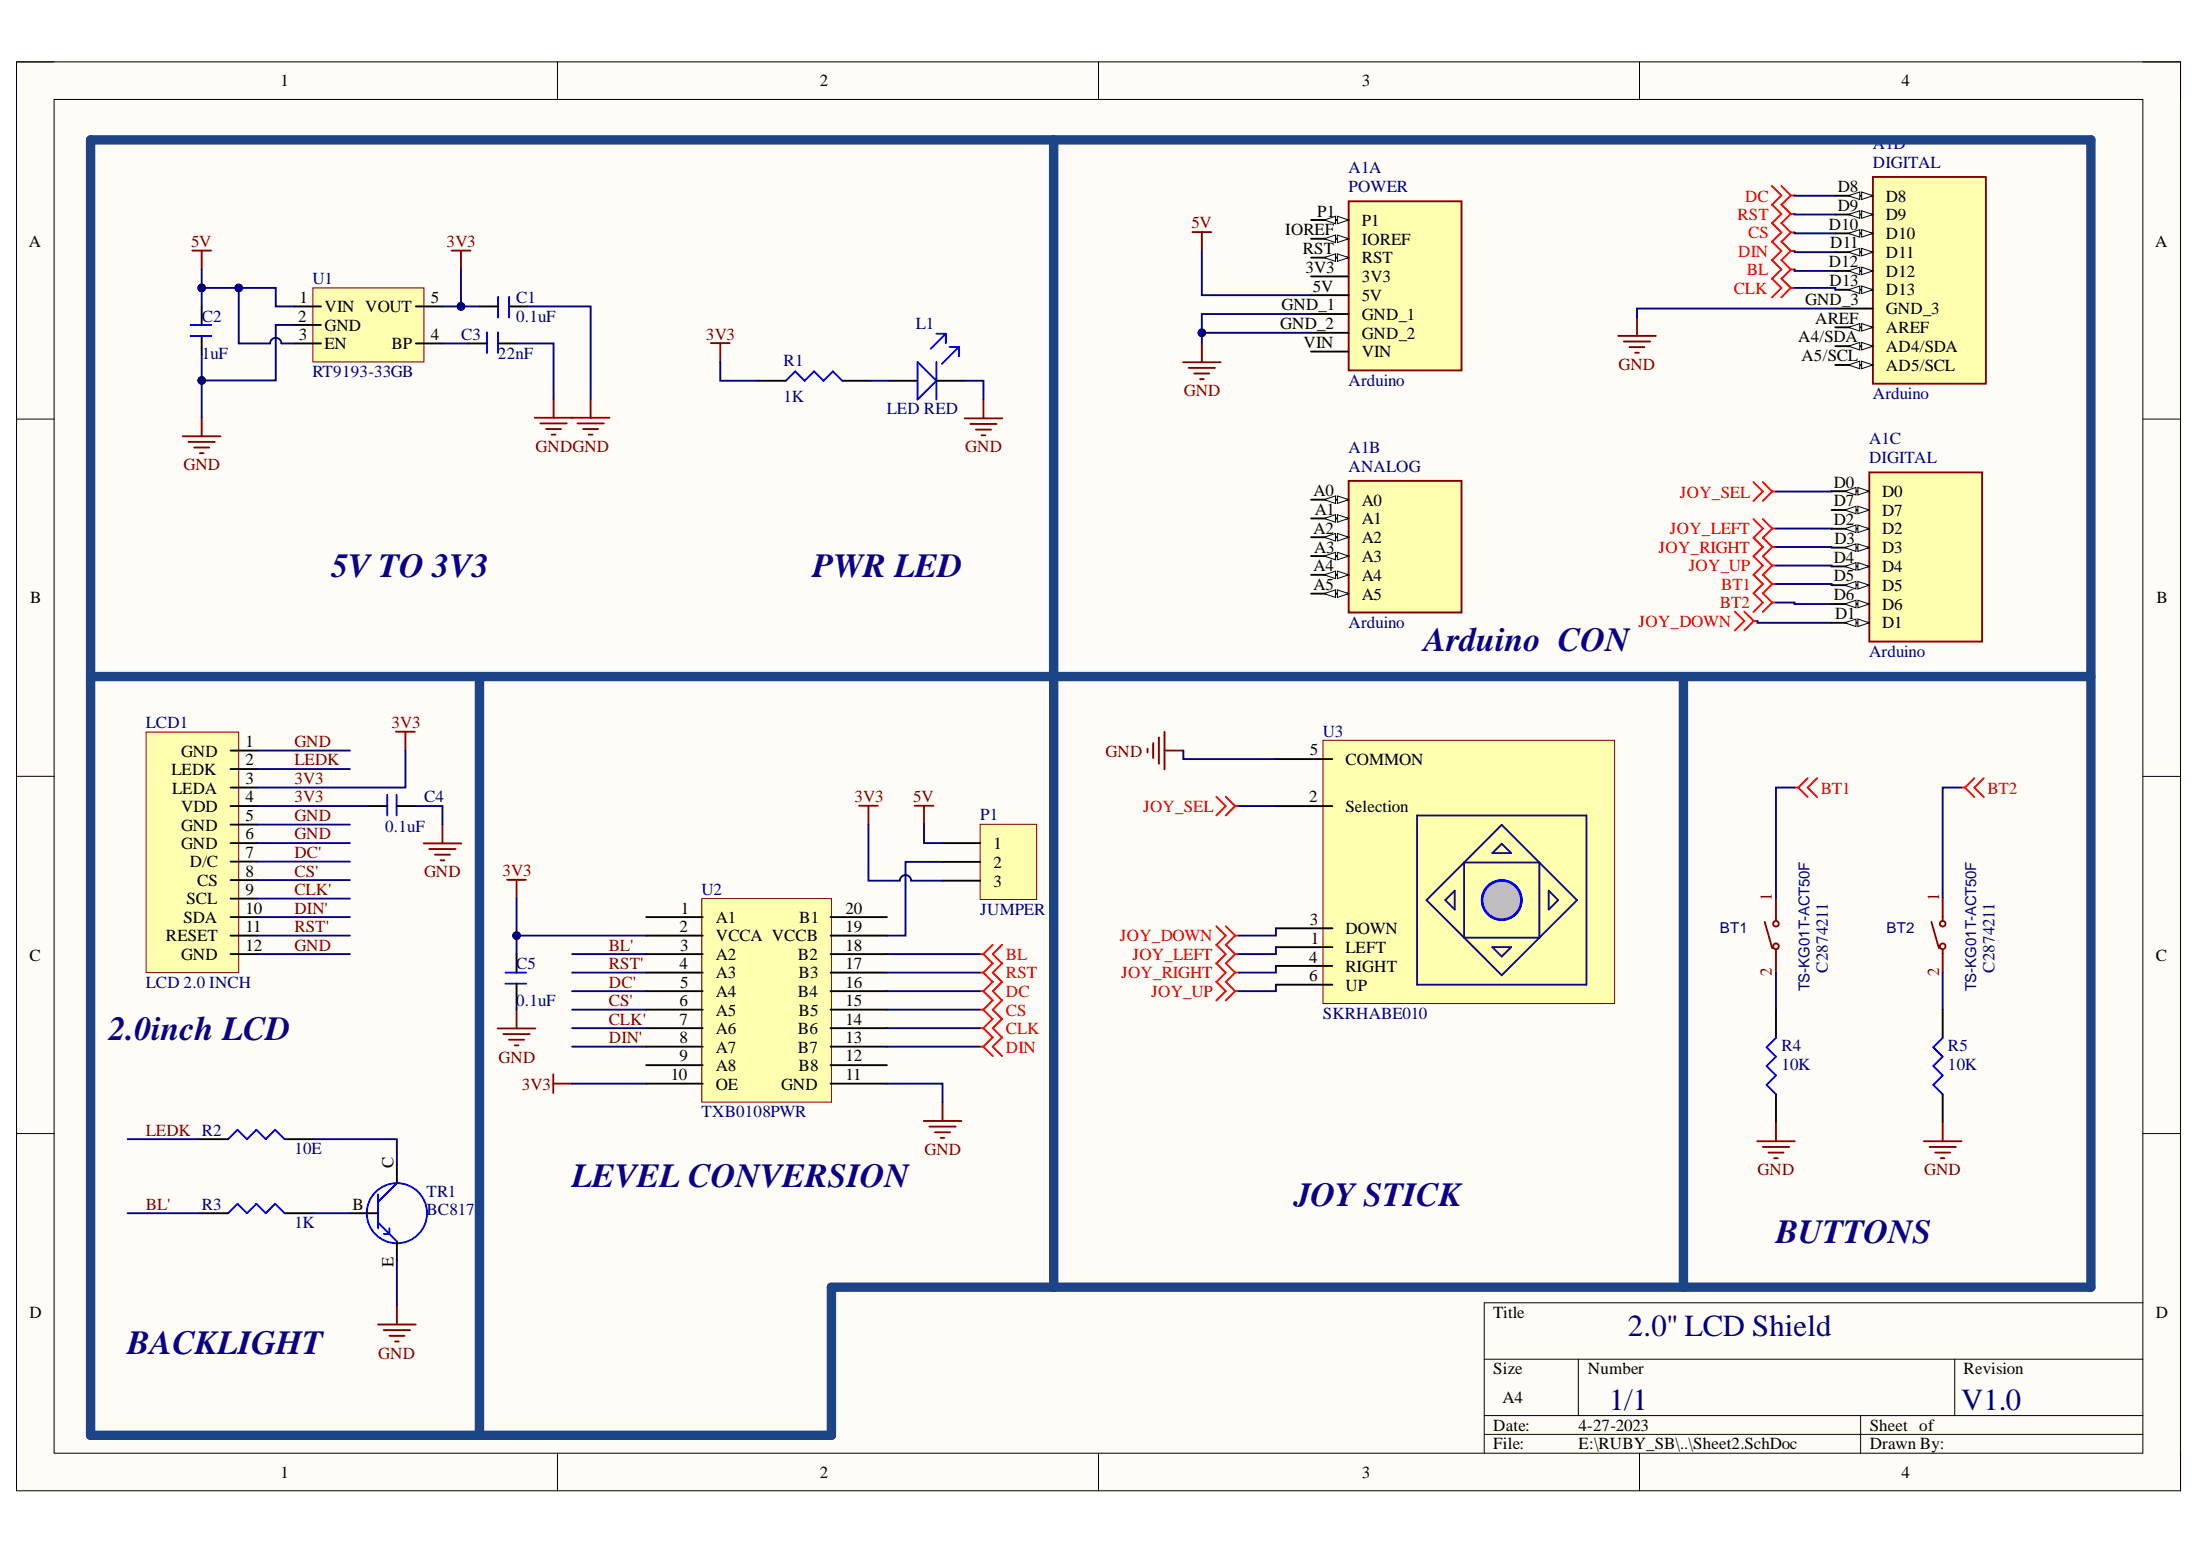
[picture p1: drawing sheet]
<svg xmlns="http://www.w3.org/2000/svg" width="297mm" height="210mm" viewBox="0 0 297 210" stroke-linecap="round" stroke-linejoin="round" font-family="sans-serif">
<path d="M2.2 8.4h292.2v192.8h-292.2z" fill-rule="evenodd" fill="#fffcf8"/>
<path d="M2.2 8.4h292.2v192.8h-292.2z" fill="none" stroke="#000" stroke-width=".14"/>
<path d="M7.3 13.4h282v182.8h-282z" fill-rule="evenodd" fill="#fffcf8"/>
<g fill="none" stroke="#000" stroke-width=".14">
<path d="M2.2 8.3h5.1M7.3 13.4h282v182.8h-282zM75.3 8.3v5.1M148.3 8.3v5.1M221.4 8.4v5M289.3 8.4h5.1v5M2.2 56.6h5.1M289.3 56.6h5.1M2.2 104.8h5.1M289.3 104.8h5.1M2.2 153h5.1M289.3 153h5.1"/>
<path d="M289.3 175.9h-88.9v20.3M75.3 196.2v5M148.3 196.2v5M200.4 183.5h88.9M200.4 191.1h88.9M200.4 193.6h88.9M213.1 183.5v7.6M221.4 196.2v5M251.2 191.1v5.1M263.9 183.5v7.6M294.4 196.2v5"/>
</g>
<path d="M182.1 27.2h15.2v22.8h-15.2z" fill-rule="evenodd" fill="#ffffb0"/>
<path d="M182.1 27.2h15.2v22.8h-15.2z" fill="none" stroke="#800000" stroke-width=".25"/>
<path d="M177 29.7h5.1" fill="none" stroke="#000" stroke-width=".25"/>
<path d="M180.6 29.2l1.5 .5-1.5 .5z" fill="#f8fcff"/>
<path d="M180.6 29.2l1.5 .5-1.5 .5z" fill="none" stroke="#000" stroke-width=".14"/>
<path d="M178.8 29.7l1.5-.5v1z" fill="#f8fcff"/>
<path d="M178.8 29.7l1.5-.5v1z" fill="none" stroke="#000" stroke-width=".14"/>
<path d="M177 32.2h5.1" fill="none" stroke="#000" stroke-width=".25"/>
<path d="M180.6 31.7l1.5 .5-1.5 .5z" fill="#f8fcff"/>
<path d="M180.6 31.7l1.5 .5-1.5 .5z" fill="none" stroke="#000" stroke-width=".14"/>
<path d="M178.8 32.2l1.5-.5v1z" fill="#f8fcff"/>
<path d="M178.8 32.2l1.5-.5v1z" fill="none" stroke="#000" stroke-width=".14"/>
<path d="M177 34.8h5.1" fill="none" stroke="#000" stroke-width=".25"/>
<path d="M180.6 34.3l1.5 .5-1.5 .5z" fill="#f8fcff"/>
<path d="M180.6 34.3l1.5 .5-1.5 .5z" fill="none" stroke="#000" stroke-width=".14"/>
<path d="M178.8 34.8l1.5-.5v1z" fill="#f8fcff"/>
<path d="M178.8 34.8l1.5-.5v1z" fill="none" stroke="#000" stroke-width=".14"/>
<path d="M177 37.3h5.1M177 39.8h5.1M177 42.4h5.1M177 44.9h5.1M177 47.5h5.1" fill="none" stroke="#000" stroke-width=".25"/>
<path d="M182.1 64.9h15.2v17.8h-15.2z" fill-rule="evenodd" fill="#ffffb0"/>
<path d="M182.1 64.9h15.2v17.8h-15.2z" fill="none" stroke="#800000" stroke-width=".25"/>
<path d="M177 67.4h5.1" fill="none" stroke="#000" stroke-width=".25"/>
<path d="M180.6 66.9l1.5 .5-1.5 .6z" fill="#f8fcff"/>
<path d="M180.6 66.9l1.5 .5-1.5 .6z" fill="none" stroke="#000" stroke-width=".14"/>
<path d="M178.8 67.4l1.5-.5v1.1z" fill="#f8fcff"/>
<path d="M178.8 67.4l1.5-.5v1.1z" fill="none" stroke="#000" stroke-width=".14"/>
<path d="M177 70h5.1" fill="none" stroke="#000" stroke-width=".25"/>
<path d="M180.6 69.5l1.5 .5-1.5 .5z" fill="#f8fcff"/>
<path d="M180.6 69.5l1.5 .5-1.5 .5z" fill="none" stroke="#000" stroke-width=".14"/>
<path d="M178.8 70l1.5-.5v1z" fill="#f8fcff"/>
<path d="M178.8 70l1.5-.5v1z" fill="none" stroke="#000" stroke-width=".14"/>
<path d="M177 72.5h5.1" fill="none" stroke="#000" stroke-width=".25"/>
<path d="M180.6 72l1.5 .5-1.5 .5z" fill="#f8fcff"/>
<path d="M180.6 72l1.5 .5-1.5 .5z" fill="none" stroke="#000" stroke-width=".14"/>
<path d="M178.8 72.5l1.5-.5v1z" fill="#f8fcff"/>
<path d="M178.8 72.5l1.5-.5v1z" fill="none" stroke="#000" stroke-width=".14"/>
<path d="M177 75.1h5.1" fill="none" stroke="#000" stroke-width=".25"/>
<path d="M180.6 74.6l1.5 .5-1.5 .5z" fill="#f8fcff"/>
<path d="M180.6 74.6l1.5 .5-1.5 .5z" fill="none" stroke="#000" stroke-width=".14"/>
<path d="M178.8 75.1l1.5-.5v1z" fill="#f8fcff"/>
<path d="M178.8 75.1l1.5-.5v1z" fill="none" stroke="#000" stroke-width=".14"/>
<path d="M177 77.6h5.1" fill="none" stroke="#000" stroke-width=".25"/>
<path d="M180.6 77.1l1.5 .5-1.5 .5z" fill="#f8fcff"/>
<path d="M180.6 77.1l1.5 .5-1.5 .5z" fill="none" stroke="#000" stroke-width=".14"/>
<path d="M178.8 77.6l1.5-.5v1z" fill="#f8fcff"/>
<path d="M178.8 77.6l1.5-.5v1z" fill="none" stroke="#000" stroke-width=".14"/>
<path d="M177 80.1h5.1" fill="none" stroke="#000" stroke-width=".25"/>
<path d="M180.6 79.6l1.5 .5-1.5 .5z" fill="#f8fcff"/>
<path d="M180.6 79.6l1.5 .5-1.5 .5z" fill="none" stroke="#000" stroke-width=".14"/>
<path d="M178.8 80.1l1.5-.5v1z" fill="#f8fcff"/>
<path d="M178.8 80.1l1.5-.5v1z" fill="none" stroke="#000" stroke-width=".14"/>
<path d="M252.4 63.8h15.2v22.8h-15.2z" fill-rule="evenodd" fill="#ffffb0"/>
<path d="M252.4 63.8h15.2v22.8h-15.2z" fill="none" stroke="#800000" stroke-width=".25"/>
<path d="M247.3 66.3h5.1" fill="none" stroke="#000" stroke-width=".25"/>
<path d="M250.8 65.8l1.6 .5-1.6 .5z" fill="#f8fcff"/>
<path d="M250.8 65.8l1.6 .5-1.6 .5z" fill="none" stroke="#000" stroke-width=".14"/>
<path d="M249.1 66.3l1.5-.5v1z" fill="#f8fcff"/>
<path d="M249.1 66.3l1.5-.5v1z" fill="none" stroke="#000" stroke-width=".14"/>
<path d="M247.3 68.8h5.1" fill="none" stroke="#000" stroke-width=".25"/>
<path d="M250.8 68.3l1.6 .5-1.6 .5z" fill="#f8fcff"/>
<path d="M250.8 68.3l1.6 .5-1.6 .5z" fill="none" stroke="#000" stroke-width=".14"/>
<path d="M249.1 68.8l1.5-.5v1z" fill="#f8fcff"/>
<path d="M249.1 68.8l1.5-.5v1z" fill="none" stroke="#000" stroke-width=".14"/>
<path d="M247.3 71.4h5.1" fill="none" stroke="#000" stroke-width=".25"/>
<path d="M250.8 70.9l1.6 .5-1.6 .5z" fill="#f8fcff"/>
<path d="M250.8 70.9l1.6 .5-1.6 .5z" fill="none" stroke="#000" stroke-width=".14"/>
<path d="M249.1 71.4l1.5-.5v1z" fill="#f8fcff"/>
<path d="M249.1 71.4l1.5-.5v1z" fill="none" stroke="#000" stroke-width=".14"/>
<path d="M247.3 73.9h5.1" fill="none" stroke="#000" stroke-width=".25"/>
<path d="M250.8 73.4l1.6 .5-1.6 .5z" fill="#f8fcff"/>
<path d="M250.8 73.4l1.6 .5-1.6 .5z" fill="none" stroke="#000" stroke-width=".14"/>
<path d="M249.1 73.9l1.5-.5v1z" fill="#f8fcff"/>
<path d="M249.1 73.9l1.5-.5v1z" fill="none" stroke="#000" stroke-width=".14"/>
<path d="M247.3 76.5h5.1" fill="none" stroke="#000" stroke-width=".25"/>
<path d="M250.8 75.9l1.6 .6-1.6 .5z" fill="#f8fcff"/>
<path d="M250.8 75.9l1.6 .6-1.6 .5z" fill="none" stroke="#000" stroke-width=".14"/>
<path d="M249.1 76.5l1.5-.6v1.1z" fill="#f8fcff"/>
<path d="M249.1 76.5l1.5-.6v1.1z" fill="none" stroke="#000" stroke-width=".14"/>
<path d="M247.3 79h5.1" fill="none" stroke="#000" stroke-width=".25"/>
<path d="M250.8 78.5l1.6 .5-1.6 .5z" fill="#f8fcff"/>
<path d="M250.8 78.5l1.6 .5-1.6 .5z" fill="none" stroke="#000" stroke-width=".14"/>
<path d="M249.1 79l1.5-.5v1z" fill="#f8fcff"/>
<path d="M249.1 79l1.5-.5v1z" fill="none" stroke="#000" stroke-width=".14"/>
<path d="M247.3 81.5h5.1" fill="none" stroke="#000" stroke-width=".25"/>
<path d="M250.8 81l1.6 .5-1.6 .5z" fill="#f8fcff"/>
<path d="M250.8 81l1.6 .5-1.6 .5z" fill="none" stroke="#000" stroke-width=".14"/>
<path d="M249.1 81.5l1.5-.5v1z" fill="#f8fcff"/>
<path d="M249.1 81.5l1.5-.5v1z" fill="none" stroke="#000" stroke-width=".14"/>
<path d="M247.3 84.1h5.1" fill="none" stroke="#000" stroke-width=".25"/>
<path d="M250.8 83.6l1.6 .5-1.6 .5z" fill="#f8fcff"/>
<path d="M250.8 83.6l1.6 .5-1.6 .5z" fill="none" stroke="#000" stroke-width=".14"/>
<path d="M249.1 84.1l1.5-.5v1z" fill="#f8fcff"/>
<path d="M249.1 84.1l1.5-.5v1z" fill="none" stroke="#000" stroke-width=".14"/>
<path d="M252.9 23.9h15.2v27.9h-15.2z" fill-rule="evenodd" fill="#ffffb0"/>
<path d="M252.9 23.9h15.2v27.9h-15.2z" fill="none" stroke="#800000" stroke-width=".25"/>
<path d="M247.8 26.4h5.1" fill="none" stroke="#000" stroke-width=".25"/>
<path d="M251.4 25.9l1.5 .5-1.5 .5z" fill="#f8fcff"/>
<path d="M251.4 25.9l1.5 .5-1.5 .5z" fill="none" stroke="#000" stroke-width=".14"/>
<path d="M249.6 26.4l1.5-.5v1z" fill="#f8fcff"/>
<path d="M249.6 26.4l1.5-.5v1z" fill="none" stroke="#000" stroke-width=".14"/>
<path d="M247.8 29h5.1" fill="none" stroke="#000" stroke-width=".25"/>
<path d="M251.4 28.5l1.5 .5-1.5 .5z" fill="#f8fcff"/>
<path d="M251.4 28.5l1.5 .5-1.5 .5z" fill="none" stroke="#000" stroke-width=".14"/>
<path d="M249.6 29l1.5-.5v1z" fill="#f8fcff"/>
<path d="M249.6 29l1.5-.5v1z" fill="none" stroke="#000" stroke-width=".14"/>
<path d="M247.8 31.5h5.1" fill="none" stroke="#000" stroke-width=".25"/>
<path d="M251.4 31l1.5 .5-1.5 .5z" fill="#f8fcff"/>
<path d="M251.4 31l1.5 .5-1.5 .5z" fill="none" stroke="#000" stroke-width=".14"/>
<path d="M249.6 31.5l1.5-.5v1z" fill="#f8fcff"/>
<path d="M249.6 31.5l1.5-.5v1z" fill="none" stroke="#000" stroke-width=".14"/>
<path d="M247.8 34h5.1" fill="none" stroke="#000" stroke-width=".25"/>
<path d="M251.4 33.5l1.5 .5-1.5 .5z" fill="#f8fcff"/>
<path d="M251.4 33.5l1.5 .5-1.5 .5z" fill="none" stroke="#000" stroke-width=".14"/>
<path d="M249.6 34l1.5-.5v1z" fill="#f8fcff"/>
<path d="M249.6 34l1.5-.5v1z" fill="none" stroke="#000" stroke-width=".14"/>
<path d="M247.8 36.6h5.1" fill="none" stroke="#000" stroke-width=".25"/>
<path d="M251.4 36.1l1.5 .5-1.5 .5z" fill="#f8fcff"/>
<path d="M251.4 36.1l1.5 .5-1.5 .5z" fill="none" stroke="#000" stroke-width=".14"/>
<path d="M249.6 36.6l1.5-.5v1z" fill="#f8fcff"/>
<path d="M249.6 36.6l1.5-.5v1z" fill="none" stroke="#000" stroke-width=".14"/>
<path d="M247.8 39.1h5.1" fill="none" stroke="#000" stroke-width=".25"/>
<path d="M251.4 38.6l1.5 .5-1.5 .5z" fill="#f8fcff"/>
<path d="M251.4 38.6l1.5 .5-1.5 .5z" fill="none" stroke="#000" stroke-width=".14"/>
<path d="M249.6 39.1l1.5-.5v1z" fill="#f8fcff"/>
<path d="M249.6 39.1l1.5-.5v1z" fill="none" stroke="#000" stroke-width=".14"/>
<path d="M247.8 41.7h5.1M247.8 44.2h5.1" fill="none" stroke="#000" stroke-width=".25"/>
<path d="M251.4 43.7l1.5 .5-1.5 .5z" fill="#f8fcff"/>
<path d="M251.4 43.7l1.5 .5-1.5 .5z" fill="none" stroke="#000" stroke-width=".14"/>
<path d="M249.6 44.2l1.5-.5v1z" fill="#f8fcff"/>
<path d="M249.6 44.2l1.5-.5v1z" fill="none" stroke="#000" stroke-width=".14"/>
<path d="M247.8 46.7h5.1" fill="none" stroke="#000" stroke-width=".25"/>
<path d="M251.4 46.2l1.5 .5-1.5 .5z" fill="#f8fcff"/>
<path d="M251.4 46.2l1.5 .5-1.5 .5z" fill="none" stroke="#000" stroke-width=".14"/>
<path d="M249.6 46.7l1.5-.5v1z" fill="#f8fcff"/>
<path d="M249.6 46.7l1.5-.5v1z" fill="none" stroke="#000" stroke-width=".14"/>
<path d="M247.8 49.3h5.1" fill="none" stroke="#000" stroke-width=".25"/>
<path d="M251.4 48.8l1.5 .5-1.5 .5z" fill="#f8fcff"/>
<path d="M251.4 48.8l1.5 .5-1.5 .5z" fill="none" stroke="#000" stroke-width=".14"/>
<path d="M249.6 49.3l1.5-.5v1z" fill="#f8fcff"/>
<path d="M249.6 49.3l1.5-.5v1z" fill="none" stroke="#000" stroke-width=".14"/>
<path d="M161 31.3h2.5M162.3 31.3v2.6M159.7 48.9h5.1M160.5 49.7h3.5M161.2 50.4h2.1M162 51.2h.5M162.3 46.4v2.5M218.5 45.3h5.1M219.2 46.1h3.6M220 46.9h2M220.8 47.6h.5M221 42.8v2.5" fill="none" stroke="#800000" stroke-width=".25"/>
<path d="M12.2 18.9h270.1v154.9h-170v19.9h-100.1zM142.3 18.9v72.4M12.2 91.3h270.1" fill="none" stroke="#1c4587" stroke-width="1.3"/>
<path d="M19.7 98.8h12.5v32.5h-12.5z" fill-rule="evenodd" fill="#ffffb0"/>
<path d="M19.7 98.8h12.5v32.5h-12.5z" fill="none" stroke="#800000" stroke-width=".14"/>
<g fill="none" stroke="#000" stroke-width=".25">
<path d="M31.1 101.3h3.6M31.1 103.8h3.6M31.1 106.3h3.6M31.1 108.8h3.6M31.1 111.3h3.6M31.1 113.8h3.6M31.1 116.3h3.6M31.1 118.8h3.6M49.7 108.8h2.6M53.5 108.8h2.6M31.1 121.3h3.6M31.1 123.8h3.6"/>
<path d="M31.1 126.3h3.6M31.1 128.8h3.6M27 153.8h3.8M38.4 153.8h3.8M53.6 157.2v2.5M27 163.8h3.8M38.4 163.8h3.8M47.2 163.8h3.8M53.6 167.6v2.5"/>
</g>
<g fill="none" stroke="#00f" stroke-width=".25">
<path d="M52.3 107.3v2.8M53.5 107.3v2.8M30.8 153.8l1.3-1.3 1.2 1.3 1.3-1.3 1.3 1.3 1.3-1.3 1.2 1.3M53.6 159.7l-2.6 2.5M30.8 163.8l1.3-1.3 1.2 1.3 1.3-1.3 1.3 1.3 1.3-1.3 1.2 1.3M51 165l2.6 2.6M51 161.2v4.6M52.6 165.8v.8h-.8"/>
<circle cx="53.6" cy="163.8" r="4.1"/>
</g>
<path d="M57.2 113.8h5.1M58 114.6h3.5M58.7 115.4h2.1M59.5 116.1h.5M59.7 111.3v2.5M51 178.8h5.1M51.8 179.6h3.6M53.6 176.3v2.5M52.6 180.3h2M53.3 181.1h.5" fill="none" stroke="#800000" stroke-width=".25"/>
<path d="M94.8 121.3h17.5v27.5h-17.5z" fill-rule="evenodd" fill="#ffffb0"/>
<path d="M94.8 121.3h17.5v27.5h-17.5z" fill="none" stroke="#800000" stroke-width=".14"/>
<g fill="none" stroke="#000" stroke-width=".25">
<path d="M69.7 128.8v2.5M69.7 132.8v2.5M87.2 123.8h7.7M87.2 126.3h7.7M87.2 128.8h7.7M87.2 131.3h7.7M87.2 133.8h7.7M87.2 136.3h7.7M87.2 138.8h7.7M112.1 123.8h7.7M112.1 126.3h7.7M112.1 128.8h7.7"/>
<path d="M112.1 131.3h7.7M112.1 133.8h7.7M112.1 136.3h7.7M112.1 138.8h7.7M87.2 141.3h7.7M87.2 143.8h7.7M87.2 146.3h7.7M112.1 141.3h7.7M112.1 143.8h7.7M112.1 146.3h7.7"/>
</g>
<g fill="none" stroke="#800000" stroke-width=".25">
<path d="M68.5 118.8h2.5M69.7 118.8v2.5M67.2 138.8h5.1M68 139.6h3.5M69.7 136.3v2.5M68.7 140.3h2.1M69.5 141.1h.5M74.7 145v2.5M74.7 146.3h2.5M124.7 151.3h5.1M125.5 152.1h3.5M126.2 152.8h2.1"/>
<path d="M127 153.6h.5M127.3 148.8v2.5"/>
</g>
<path d="M68.2 131.3h2.8M68.2 132.8h2.8" fill="none" stroke="#00f" stroke-width=".25"/>
<path d="M42.2 38.9h15v10h-15z" fill-rule="evenodd" fill="#ffffb0"/>
<path d="M42.2 38.9h15v10h-15z" fill="none" stroke="#800000" stroke-width=".14"/>
<g fill="none" stroke="#000" stroke-width=".25">
<path d="M27.2 41.4v2.5M27.2 45.3v2.6M39.7 41.4h3.6M39.7 43.9h3.6M39.7 46.4h3.6M56.1 41.4h3.6M56.1 46.4h3.6M63.2 46.4h2.6M64.7 41.4h2.6M67.2 46.4h2.5M68.7 41.4h2.5M102.3 51.4h3.8"/>
<path d="M113.7 51.4h3.8M120.1 51.4h3.8M126.4 51.4h3.8"/>
</g>
<g fill="none" stroke="#00f" stroke-width=".25">
<path d="M25.7 43.9h2.8M25.7 45.4h2.8M65.7 44.9v2.8M67.2 40.1v2.8M67.2 44.9v2.8M68.7 40.1v2.8M106.1 51.4l1.3-1.3 1.2 1.3 1.3-1.3 1.3 1.3 1.3-1.3 1.2 1.3M123.9 48.9l2.5 2.5-2.5 2.5zM126.4 48.9v5M126.4 45.1h1.3M127.7 45.1l-2 2M127.7 45.1v1.2"/>
<path d="M128.2 46.8h1.3M129.5 46.8l-2.3 2.3M129.5 46.8v1.3"/>
</g>
<g fill="none" stroke="#800000" stroke-width=".25">
<path d="M26 33.8h2.5M27.2 33.8v2.6M61 33.8h2.5M62.2 33.8v2.6M24.7 58.9h5.1M25.5 59.7h3.5M27.2 56.4v2.5M72.2 56.4h10.1M73 57.2h3.5M73.7 57.9h2.1M74.5 58.7h.5M74.7 53.9v2.5"/>
<path d="M78 57.2h3.5M78.7 57.9h2.1M79.5 58.7h.5M79.7 53.9v2.5M130.2 56.5h5.1M131 57.2h3.6M131.8 58h2M132.5 58.8h.5M132.8 53.9v2.6M26.2 60.4h2M27 61.2h.5M53.5 98.8h2.5"/>
<path d="M54.7 98.8v2.5M156.5 99.5v3.6M157.2 98.8v5.1M154.9 101.1v.5M155.7 100.3v2M157.2 101.3h2.6"/>
</g>
<g fill="none" stroke="#f00" stroke-width=".25">
<path d="M239.2 35.1l1.3 1.3-1.3 1.2M239.2 27.6l1.3 1.3-1.3 1.2M239.2 25.1l1.3 1.3-1.3 1.2M239.2 30.1l1.3 1.3-1.3 1.2M239.2 37.6l1.3 1.3-1.3 1.2M239.2 32.6l1.3 1.3-1.3 1.2M240.5 35.1l1.3 1.3M240.5 27.6l1.3 1.3M240.5 25.1l1.3 1.3M240.5 30.1l1.3 1.3M240.5 37.6l1.3 1.3M240.5 32.6l1.3 1.3"/>
<path d="M241.8 36.4l-1.3 1.2M241.8 36.4h.5M241.8 28.9l-1.3 1.2M241.8 28.9h.5M241.8 26.4l-1.3 1.2M241.8 26.4h.5M241.8 31.4l-1.3 1.2M241.8 31.4h.5M241.8 38.9l-1.3 1.2M241.8 38.9h.5M241.8 33.9l-1.3 1.2M241.8 33.9h.5"/>
<path d="M132.3 128.8h.5M132.3 131.3h.5M132.3 133.8h.5M132.3 136.3h.5M132.3 138.8h.5M132.8 128.8l1.2 1.3M132.8 131.3l1.2 1.3M132.8 133.8l1.2 1.3M132.8 136.3l1.2 1.3M132.8 138.8l1.2 1.3M134 127.5l-1.2 1.3M134 130l-1.2 1.3"/>
<path d="M134 132.5l-1.2 1.3M134 135l-1.2 1.3M134 137.5l-1.2 1.3M135.3 127.5l-1.3 1.3 1.3 1.3M135.3 130l-1.3 1.3 1.3 1.3M135.3 132.5l-1.3 1.3 1.3 1.3M135.3 135l-1.3 1.3 1.3 1.3M135.3 137.5l-1.3 1.3 1.3 1.3M132.3 141.3h.5M132.8 141.3l1.2 1.3M134 140l-1.2 1.3M135.3 140l-1.3 1.3 1.3 1.3"/>
</g>
<path d="M142.3 91.3v82.5" fill="none" stroke="#1c4587" stroke-width="1.3"/>
<path d="M178.6 99.9h39.4v35.6h-39.4z" fill-rule="evenodd" fill="#ffffb0"/>
<path d="M178.6 99.9h39.4v35.6h-39.4z" fill="none" stroke="#800000" stroke-width=".14"/>
<path d="M172.3 108.8h7.6M172.3 102.5h7.6M172.3 127.9h7.6M172.3 125.3h7.6M172.3 130.4h7.6M172.3 132.9h7.6" fill="none" stroke="#000" stroke-width=".25"/>
<path d="M191.3 110.1h22.9v22.8h-22.9zM197.7 116.4h10.1M197.7 116.4v10.2h10.1v-10.2M197.7 116.4l5.1-5.1 5 5.1M201.5 115.2l1.3-1.3 1.2 1.3z" fill="none" stroke="#11037f" stroke-width=".25"/>
<circle cx="202.8" cy="121.5" r="2.69" fill="none" stroke="#00f" stroke-width=".25"/>
<circle cx="202.8" cy="121.5" r="2.54" fill="#c0c0c0"/>
<circle cx="202.8" cy="121.5" r="2.54" fill="none" stroke="#00f" stroke-width=".14"/>
<path d="M197.7 116.4l-5.1 5.1 10.2 10.2 10.1-10.2-5.1-5.1M195.1 121.5l1.3-1.3v2.6zM201.5 127.9h2.5l-1.2 1.2zM209.1 120.2l1.3 1.3-1.3 1.3z" fill="none" stroke="#11037f" stroke-width=".25"/>
<g fill="none" stroke="#800" stroke-width=".25">
<path d="M238.3 124.4l1 3.6M239.8 121.1v3.1M239.8 128.3v3M260.8 124.4l1 3.6M262.3 121.1v3.1M262.3 128.3v3"/>
<circle cx="239.8" cy="124.7" r=".38"/>
<circle cx="239.8" cy="127.7" r=".38"/>
<circle cx="262.3" cy="124.7" r=".38"/>
<circle cx="262.3" cy="127.7" r=".38"/>
</g>
<path d="M239.8 140.1l-1.3 1.3 1.3 1.2-1.3 1.3 1.3 1.3-1.3 1.2 1.3 1.3M262.3 140.1l-1.3 1.3 1.3 1.2-1.3 1.3 1.3 1.3-1.3 1.2 1.3 1.3" fill="none" stroke="#00f" stroke-width=".25"/>
<path d="M239.8 136.3v3.8M262.3 136.3v3.8M239.8 147.7v3.8M262.3 147.7v3.8" fill="none" stroke="#000" stroke-width=".25"/>
<g fill="none" stroke="#800000" stroke-width=".25">
<path d="M96 46.3h2.5M97.3 46.3v2.6M123.5 108.8h2.5M124.8 108.8v2.5M237.3 154.1h5M238 154.8h3.6M238.8 155.6h2M239.5 156.3h.5M239.8 151.5v2.6M259.8 154.1h5M260.5 154.8h3.6M261.3 155.6h2"/>
<path d="M262 156.3h.5M262.3 151.5v2.6"/>
</g>
<g fill="none" stroke="#f00" stroke-width=".25">
<path d="M236.7 70.1l1.3 1.2-1.3 1.3M236.7 72.6l1.3 1.2-1.3 1.3M236.7 75.1l1.3 1.2-1.3 1.3M236.7 65.1l1.3 1.3-1.3 1.2M236.7 77.6l1.3 1.2-1.3 1.3M238 70.1l1.3 1.2M238 72.6l1.3 1.2M238 75.1l1.3 1.2M238 65.1l1.3 1.3M238 77.6l1.3 1.2M239.3 71.3l-1.3 1.3M239.3 71.3h.5"/>
<path d="M239.3 73.8l-1.3 1.3M239.3 73.8h.5M239.3 76.3l-1.3 1.3M239.3 76.3h.5M239.3 66.4l-1.3 1.2M239.3 66.4h.5M239.3 78.8l-1.3 1.3M239.3 78.8h.5M234.2 82.6l1.3 1.2-1.3 1.3M235.5 82.6l1.3 1.2M236.7 80.1l1.3 1.2-1.3 1.3M236.8 83.8l-1.3 1.3"/>
<path d="M236.8 83.8h.5M238 80.1l1.3 1.2M239.3 81.3l-1.3 1.3M239.3 81.3h.5M164.2 107.5l1.3 1.3-1.3 1.3M165.5 107.5l1.3 1.3M166.8 108.8l-1.3 1.3M166.8 108.8h.5M242.3 106.3h.5M242.8 106.3l1.3 1.3M244.1 105l-1.3 1.3M245.3 105l-1.2 1.3 1.2 1.3"/>
<path d="M264.8 106.3h.5M265.3 106.3l1.3 1.3M266.6 105l-1.3 1.3M267.8 105l-1.2 1.3 1.2 1.3M164.2 125l1.3 1.3-1.3 1.3M164.2 127.5l1.3 1.3-1.3 1.3M164.2 130l1.3 1.3-1.3 1.3M164.2 132.5l1.3 1.3-1.3 1.3M165.5 125l1.3 1.3M165.5 127.5l1.3 1.3M165.5 130l1.3 1.3M165.5 132.5l1.3 1.3"/>
<path d="M166.8 126.3l-1.3 1.3M166.8 126.3h.5M166.8 128.8l-1.3 1.3M166.8 128.8h.5M166.8 131.3l-1.3 1.3M166.8 131.3h.5M166.8 133.8l-1.3 1.3M166.8 133.8h.5"/>
</g>
<path d="M64.7 91.3v102.4M227.3 91.3v82.5" fill="none" stroke="#1c4587" stroke-width="1.3"/>
<path d="M132.3 111.3h7.7v10.1h-7.7z" fill-rule="evenodd" fill="#ffffb0"/>
<path d="M132.3 111.3h7.7v10.1h-7.7z" fill="none" stroke="#800000" stroke-width=".14"/>
<path d="M127.3 113.8h5M127.3 116.3h5M127.3 118.9h5" fill="none" stroke="#000" stroke-width=".25"/>
<path d="M162.3 33.9v5.9h14.7M177 44.9h-14.7v1.5M247.8 41.7h-26.8v1.1" fill="none" stroke="#000080" stroke-width=".25"/>
<circle cx="162.3" cy="44.9" r=".51" fill="#000080"/>
<circle cx="162.3" cy="44.9" r=".51" fill="none" stroke="#000080" stroke-width=".14"/>
<path d="M177 42.4h-14.7v2.5" fill="none" stroke="#000080" stroke-width=".25"/>
<circle cx="162.3" cy="44.9" r=".51" fill="#000080"/>
<circle cx="162.3" cy="44.9" r=".51" fill="none" stroke="#000080" stroke-width=".14"/>
<g fill="none" stroke="#000080" stroke-width=".25">
<path d="M34.7 103.8h12.5M34.7 111.3h12.5M34.7 113.8h12.5M34.7 116.3h12.5M34.7 118.8h12.5M34.7 108.8h15M34.7 101.3h12.5M56.1 108.8h3.6v2.5M34.7 121.3h12.5M34.7 123.8h12.5M34.7 126.3h12.5M34.7 128.8h12.5"/>
<path d="M69.7 126.3h17.5M77.2 128.8h10M77.2 131.3h10M77.2 133.8h10M77.2 136.3h10M77.2 138.8h10M119.8 128.8h12.5M119.8 131.3h12.5M119.8 133.8h12.5M119.8 136.3h12.5M119.8 138.8h12.5M17.2 153.8h9.8"/>
<path d="M42.2 153.8h11.4v3.4M77.2 141.3h10M77.2 146.3h10M119.8 146.3h7.5v2.5M119.8 141.3h12.5M17.2 163.8h9.8M42.2 163.8h5M53.6 170.1v6.2"/>
</g>
<circle cx="69.7" cy="126.3" r=".51" fill="#000080"/>
<circle cx="69.7" cy="126.3" r=".51" fill="none" stroke="#000080" stroke-width=".14"/>
<path d="M62.2 36.4v5h-2.5M69.7 135.3v1" fill="none" stroke="#000080" stroke-width=".25"/>
<circle cx="62.2" cy="41.4" r=".51" fill="#000080"/>
<circle cx="62.2" cy="41.4" r=".51" fill="none" stroke="#000080" stroke-width=".14"/>
<path d="M32.2 38.9h5v2.5h2.5" fill="none" stroke="#000080" stroke-width=".25"/>
<circle cx="32.2" cy="38.9" r=".51" fill="#000080"/>
<circle cx="32.2" cy="38.9" r=".51" fill="none" stroke="#000080" stroke-width=".14"/>
<path d="M59.7 46.4h3.5M62.2 41.4h2.5M69.7 46.4h5v7.5" fill="none" stroke="#000080" stroke-width=".25"/>
<circle cx="62.2" cy="41.4" r=".51" fill="#000080"/>
<circle cx="62.2" cy="41.4" r=".51" fill="none" stroke="#000080" stroke-width=".14"/>
<path d="M39.7 43.9h-2.5v7.5h-10v5M71.2 41.4h8.5v12.5" fill="none" stroke="#000080" stroke-width=".25"/>
<circle cx="27.2" cy="51.4" r=".51" fill="#000080"/>
<circle cx="27.2" cy="51.4" r=".51" fill="none" stroke="#000080" stroke-width=".14"/>
<path d="M27.2 36.4v2.5h5v7.5h4.3a.76 .76 0 0 1 .7-.8 .76 .76 0 0 1 .8 .8h1.7" fill="none" stroke="#000080" stroke-width=".25"/>
<circle cx="27.2" cy="38.9" r=".51" fill="#000080"/>
<circle cx="27.2" cy="38.9" r=".51" fill="none" stroke="#000080" stroke-width=".14"/>
<circle cx="32.2" cy="38.9" r=".51" fill="#000080"/>
<circle cx="32.2" cy="38.9" r=".51" fill="none" stroke="#000080" stroke-width=".14"/>
<path d="M27.2 47.9v3.5" fill="none" stroke="#000080" stroke-width=".25"/>
<circle cx="27.2" cy="51.4" r=".51" fill="#000080"/>
<circle cx="27.2" cy="51.4" r=".51" fill="none" stroke="#000080" stroke-width=".14"/>
<path d="M27.2 38.9v2.5" fill="none" stroke="#000080" stroke-width=".25"/>
<circle cx="27.2" cy="38.9" r=".51" fill="#000080"/>
<circle cx="27.2" cy="38.9" r=".51" fill="none" stroke="#000080" stroke-width=".14"/>
<g fill="none" stroke="#000080" stroke-width=".25">
<path d="M242.3 38.9h5.5v.2M242.3 33.9v.1h5.5M242.3 31.4v.1h5.5M242.3 28.9v.1h5.5M242.3 26.4h5.5M242.3 36.4v.2h5.5M97.3 48.9v2.5h5M117.5 51.4h2.6M130.2 51.4h2.6v2.5M239.8 71.3l7.5 .1M239.8 73.8h7.5v.1M239.8 76.3h7.5v.2"/>
<path d="M239.8 78.8h7.5v.2M247.3 66.3l-7.5 .1M239.8 81.3h2.5v.2h5M54.7 101.3v5h-20M159.8 101.3v1.2h12.5M167.3 108.8h5M242.3 106.3h-2.5v14.8M264.8 106.3h-2.5v14.8M69.7 121.3v7.5M172.3 125.3v1h-5M172.3 127.8v1h-5M172.3 130.4v.9h-5"/>
<path d="M172.3 132.9v.9h-5M239.8 131.3v5M262.3 131.3v5"/>
</g>
<circle cx="69.7" cy="126.3" r=".51" fill="#000080"/>
<circle cx="69.7" cy="126.3" r=".51" fill="none" stroke="#000080" stroke-width=".14"/>
<path d="M237.3 83.8v.3h10M117.3 111.3v7.6h4.2a.76 .76 0 0 1 .8-.8 .76 .76 0 0 1 .7 .8h4.3M124.8 111.3v2.5h2.5M127.3 116.3h-5v10h-2.5" fill="none" stroke="#000080" stroke-width=".25"/>
<path d="M116 108.8h2.5M117.3 108.8v2.5" fill="none" stroke="#800000" stroke-width=".25"/>
<g font-size="4.6" fill="#0c0087">
<text x="44.7" y="77.9">5V TO 3V3</text>
<text x="109.7" y="77.9">PWR LED</text>
<text x="192.2" y="87.9">Arduino CON</text>
<text x="14.7" y="140.3">2.0inch LCD</text>
<text x="77.2" y="160.3">LEVEL CONVERSION</text>
<text x="174.7" y="162.8">JOY STICK</text>
<text x="239.8" y="167.8">BUTTONS</text>
<text x="17.2" y="182.8">BACKLIGHT</text>
</g>
<g font-size="4.1" fill="#000080">
<text x="219.8" y="180.4">2.0'' LCD Shield</text>
<text x="217.3" y="190.3">1/1</text>
<text x="264.8" y="190.3">V1.0</text>
</g>
<g font-size="2.3">
<text x="37.9" y="11.7">1</text>
<text x="110.7" y="11.7">2</text>
<text x="183.9" y="11.7">3</text>
<text x="256.8" y="11.7">4</text>
<text x="177.9" y="29.2">P1</text>
<text x="248.1" y="25.9">D8</text>
<text x="248.1" y="28.5">D9</text>
<text x="254.6" y="27.2">D8</text>
<text x="254.6" y="29.7">D9</text>
<text x="3.9" y="33.3">A</text>
<text x="173.5" y="31.8">IOREF</text>
<text x="175.9" y="34.3">RST</text>
<text x="183.9" y="30.5">P1</text>
<text x="183.9" y="33">IOREF</text>
<text x="183.9" y="35.6">RST</text>
<text x="246.9" y="31">D10</text>
<text x="247.1" y="33.5">D11</text>
<text x="254.6" y="32.3">D10</text>
<text x="254.6" y="34.8">D11</text>
<text x="291" y="33.3">A</text>
<text x="40.4" y="40.9">1</text>
<text x="58.2" y="40.9">5</text>
<text x="173" y="41.9">GND_1</text>
<text x="176.2" y="36.8">3V3</text>
<text x="177.3" y="39.4">5V</text>
<text x="183.9" y="38.1">3V3</text>
<text x="183.9" y="40.6">5V</text>
<text x="243.7" y="41.1">GND_3</text>
<text x="246.9" y="36.1">D12</text>
<text x="247" y="38.6">D13</text>
<text x="254.6" y="37.3">D12</text>
<text x="254.6" y="39.9">D13</text>
<text x="40.3" y="43.4">2</text>
<text x="40.3" y="45.9">3</text>
<text x="43.8" y="42.2">VIN VOUT</text>
<text x="43.8" y="44.7">GND</text>
<text x="43.8" y="47.1">EN</text>
<text x="52.9" y="47.1">BP</text>
<text x="58.2" y="45.9">4</text>
<text x="172.9" y="44.4">GND_2</text>
<text x="176" y="47">VIN</text>
<text x="183.9" y="43.2">GND_1</text>
<text x="183.9" y="45.7">GND_2</text>
<text x="242.8" y="46.2">A4/SDA</text>
<text x="245.1" y="43.7">AREF</text>
<text x="254.6" y="42.4">GND_3</text>
<text x="254.6" y="44.9">AREF</text>
<text x="254.6" y="47.5">AD4/SDA</text>
<text x="183.9" y="48.2">VIN</text>
<text x="243.2" y="48.7">A5/SCL</text>
<text x="254.6" y="50">AD5/SCL</text>
<text x="247.6" y="65.8">D0</text>
<text x="177.3" y="67">A0</text>
<text x="177.5" y="69.5">A1</text>
<text x="183.9" y="68.3">A0</text>
<text x="183.9" y="70.8">A1</text>
<text x="247.6" y="68.3">D7</text>
<text x="247.6" y="70.9">D2</text>
<text x="254.1" y="67.1">D0</text>
<text x="254.1" y="69.6">D7</text>
<text x="177.3" y="72.1">A2</text>
<text x="177.3" y="77.1">A4</text>
<text x="177.4" y="74.6">A3</text>
<text x="183.9" y="73.3">A2</text>
<text x="183.9" y="75.9">A3</text>
<text x="247.6" y="75.9">D4</text>
<text x="247.7" y="73.4">D3</text>
<text x="254.1" y="72.1">D2</text>
<text x="254.1" y="74.7">D3</text>
<text x="254.1" y="77.2">D4</text>
<text x="4.1" y="81.4">B</text>
<text x="177.3" y="79.7">A5</text>
<text x="183.9" y="78.4">A4</text>
<text x="183.9" y="80.9">A5</text>
<text x="247.6" y="78.5">D5</text>
<text x="247.6" y="81">D6</text>
<text x="247.8" y="83.6">D1</text>
<text x="254.1" y="79.8">D5</text>
<text x="254.1" y="82.3">D6</text>
<text x="291.2" y="81.4">B</text>
<text x="254.1" y="84.8">D1</text>
<text x="33.2" y="100.9">1</text>
<text x="176.8" y="102">5</text>
<text x="23.2" y="104.6">LEDK</text>
<text x="23.3" y="107.1">LEDA</text>
<text x="24.4" y="102.1">GND</text>
<text x="33.2" y="103.3">2</text>
<text x="33.2" y="105.9">3</text>
<text x="181.7" y="103.2">COMMON</text>
<text x="24.4" y="109.6">VDD</text>
<text x="24.4" y="112.1">GND</text>
<text x="33.2" y="108.3">4</text>
<text x="33.2" y="110.8">5</text>
<text x="33.2" y="113.3">6</text>
<text x="176.8" y="108.3">2</text>
<text x="181.7" y="109.6">Selection</text>
<text x="24.4" y="114.6">GND</text>
<text x="25.6" y="117.1">D/C</text>
<text x="26.6" y="119.6">CS</text>
<text x="33.2" y="115.8">7</text>
<text x="33.2" y="118.4">8</text>
<text x="134.1" y="114.6">1</text>
<text x="134.1" y="117.2">2</text>
<text x="134.1" y="119.7">3</text>
<text x="24.8" y="124.6">SDA</text>
<text x="25.2" y="122.1">SCL</text>
<text x="33.2" y="120.8">9</text>
<text x="33.2" y="123.3">10</text>
<text x="33.2" y="125.8">11</text>
<text x="91.8" y="125.8">2</text>
<text x="91.9" y="123.3">1</text>
<text x="96.7" y="124.6">A1</text>
<text x="107.9" y="124.6">B1</text>
<text x="114.2" y="125.8">19</text>
<text x="114.2" y="123.3">20</text>
<text x="176.8" y="124.9">3</text>
<text x="4" y="129.7">C</text>
<text x="22.4" y="127.1">RESET</text>
<text x="24.4" y="129.6">GND</text>
<text x="33.2" y="128.3">12</text>
<text x="91.8" y="130.8">4</text>
<text x="91.8" y="128.3">3</text>
<text x="96.7" y="127.1">VCCA VCCB</text>
<text x="96.7" y="129.6">A2</text>
<text x="107.7" y="129.6">B2</text>
<text x="114.2" y="130.8">17</text>
<text x="114.2" y="128.3">18</text>
<text x="176.8" y="129.9">4</text>
<text x="177" y="127.4">1</text>
<text x="181.7" y="128.7">LEFT</text>
<text x="181.7" y="126.1">DOWN</text>
<text x="181.7" y="131.2">RIGHT</text>
<text x="291.1" y="129.7">C</text>
<text x="91.8" y="135.8">6</text>
<text x="91.8" y="133.3">5</text>
<text x="96.7" y="132">A3</text>
<text x="96.7" y="134.6">A4</text>
<text x="96.7" y="137.1">A5</text>
<text x="107.7" y="134.6">B4</text>
<text x="107.8" y="137.1">B5</text>
<text x="107.8" y="132">B3</text>
<text x="114.2" y="135.8">15</text>
<text x="114.2" y="133.3">16</text>
<text x="176.8" y="132.5">6</text>
<text x="181.7" y="133.7">UP</text>
<text x="91.8" y="138.3">7</text>
<text x="91.8" y="140.8">8</text>
<text x="91.8" y="143.3">9</text>
<text x="96.7" y="139.6">A6</text>
<text x="96.7" y="142.1">A7</text>
<text x="107.7" y="142.1">B7</text>
<text x="107.7" y="139.6">B6</text>
<text x="114.2" y="143.3">12</text>
<text x="114.2" y="140.8">13</text>
<text x="114.2" y="138.3">14</text>
<text x="90.6" y="145.8">10</text>
<text x="96.7" y="144.5">A8</text>
<text x="96.7" y="147.1">OE</text>
<text x="105.5" y="147.1">GND</text>
<text x="107.8" y="144.5">B8</text>
<text x="114.2" y="145.8">11</text>
<text x="53.1" y="157.6" transform="rotate(-90 53.1 157.6)">C</text>
<text x="47.6" y="163.3">B</text>
<text x="53.1" y="171" transform="rotate(-90 53.1 171)">E</text>
<text x="4" y="177.9">D</text>
<text x="201.6" y="177.9">Title</text>
<text x="291.1" y="177.9">D</text>
<text x="201.6" y="185.5">Size</text>
<text x="214.4" y="185.5">Number</text>
<text x="265.1" y="185.5">Revision</text>
<text x="202.9" y="189.3">A4</text>
<text x="201.6" y="193.1">Date:</text>
<text x="201.6" y="195.7">File:</text>
<text x="213.1" y="193.1">4-27-2023</text>
<text x="213.1" y="195.7">E:\RUBY_SB\..\Sheet2.SchDoc</text>
<text x="252.4" y="193.1">Sheet of</text>
<text x="252.4" y="195.7">Drawn By:</text>
<text x="37.9" y="199.5">1</text>
<text x="110.7" y="199.5">2</text>
<text x="183.9" y="199.5">3</text>
<text x="256.8" y="199.5">4</text>
</g>
<g font-size="2.3" fill="#000080">
<text x="182.1" y="23.4">A1A</text>
<text x="252.9" y="22.6">DIGITAL</text>
<text x="252.9" y="20.1">A1D</text>
<text x="182.1" y="25.9">POWER</text>
<text x="42.2" y="38.4">U1</text>
<text x="69.7" y="40.9">C1</text>
<text x="27.2" y="43.4">C2</text>
<text x="62.2" y="45.9">C3</text>
<text x="69.7" y="43.4">0.1uF</text>
<text x="123.6" y="44.4">L1</text>
<text x="27.2" y="48.4">1uF</text>
<text x="42.2" y="50.9">RT9193-33GB</text>
<text x="67.2" y="48.4">22nF</text>
<text x="105.8" y="49.4">R1</text>
<text x="182.1" y="52">Arduino</text>
<text x="252.9" y="53.9">Arduino</text>
<text x="105.8" y="54.2">1K</text>
<text x="119.8" y="55.8">LED RED</text>
<text x="252.4" y="60">A1C</text>
<text x="182.1" y="63.7">ANALOG</text>
<text x="182.1" y="61.2">A1B</text>
<text x="252.4" y="62.5">DIGITAL</text>
<text x="182.1" y="84.7">Arduino</text>
<text x="252.4" y="88.7">Arduino</text>
<text x="19.7" y="98.3">LCD1</text>
<text x="178.6" y="99.4">U3</text>
<text x="52" y="112.4">0.1uF</text>
<text x="57.3" y="108.3">C4</text>
<text x="132.4" y="110.8">P1</text>
<text x="94.7" y="120.8">U2</text>
<text x="132.4" y="123.5">JUMPER</text>
<text x="69.7" y="130.8">C5</text>
<text x="246.8" y="131.3" transform="rotate(-90 246.8 131.3)">C2874211</text>
<text x="269.3" y="131.3" transform="rotate(-90 269.3 131.3)">C2874211</text>
<text x="19.7" y="133.3">LCD 2.0 INCH</text>
<text x="69.7" y="135.8">0.1uF</text>
<text x="178.6" y="137.5">SKRHABE010</text>
<text x="240.5" y="141.9">R4</text>
<text x="263" y="141.9">R5</text>
<text x="240.5" y="144.5">10K</text>
<text x="263" y="144.5">10K</text>
<text x="39.7" y="155.8">10E</text>
<text x="94.7" y="150.8">TXB0108PWR</text>
<text x="57.6" y="161.5">TR1</text>
<text x="27.2" y="163.3">R3</text>
<text x="39.7" y="165.8">1K</text>
<text x="57.6" y="164.1">BC817</text>
</g>
<g font-size="2.3" fill="#f00">
<text x="234.6" y="29.7">RST</text>
<text x="235.6" y="27.2">DC</text>
<text x="234.7" y="34.6">DIN</text>
<text x="236" y="32.2">CS</text>
<text x="234.1" y="39.6">CLK</text>
<text x="235.9" y="37.2">BL</text>
<text x="226.8" y="67.2">JOY_SEL</text>
<text x="223.9" y="74.6">JOY_RIGHT</text>
<text x="225.5" y="72.1">JOY_LEFT</text>
<text x="228" y="77.1">JOY_UP</text>
<text x="232.2" y="82.1">BT2</text>
<text x="232.4" y="79.6">BT1</text>
<text x="221.2" y="84.7">JOY_DOWN</text>
<text x="245.8" y="107.1">BT1</text>
<text x="268.3" y="107.1">BT2</text>
<text x="154.3" y="109.6">JOY_SEL</text>
<text x="135.8" y="129.6">BL</text>
<text x="151.2" y="127.1">JOY_DOWN</text>
<text x="152.9" y="129.6">JOY_LEFT</text>
<text x="135.8" y="132">RST</text>
<text x="135.8" y="134.6">DC</text>
<text x="135.8" y="137.1">CS</text>
<text x="151.4" y="132">JOY_RIGHT</text>
<text x="155.4" y="134.6">JOY_UP</text>
<text x="135.8" y="139.6">CLK</text>
<text x="135.8" y="142.1">DIN</text>
</g>
<g font-size="2.3" fill="#800000">
<text x="25.8" y="33.4">5V</text>
<text x="60.3" y="33.4">3V3</text>
<text x="160.9" y="30.8">5V</text>
<text x="95.3" y="45.9">3V3</text>
<text x="159.8" y="53.5">GND</text>
<text x="218.5" y="49.9">GND</text>
<text x="24.8" y="63.4">GND</text>
<text x="72.3" y="61">GNDGND</text>
<text x="130.3" y="61.1">GND</text>
<text x="39.7" y="100.9">GND</text>
<text x="52.9" y="98.3">3V3</text>
<text x="39.7" y="103.3">LEDK</text>
<text x="39.7" y="105.9">3V3</text>
<text x="149.3" y="102.1">GND</text>
<text x="39.7" y="108.3">3V3</text>
<text x="39.7" y="110.8">GND</text>
<text x="39.7" y="113.3">GND</text>
<text x="115.4" y="108.3">3V3</text>
<text x="123.3" y="108.3">5V</text>
<text x="39.7" y="115.8">DC'</text>
<text x="39.7" y="118.4">CS'</text>
<text x="57.3" y="118.4">GND</text>
<text x="67.8" y="118.3">3V3</text>
<text x="39.7" y="123.3">DIN'</text>
<text x="39.7" y="120.8">CLK'</text>
<text x="39.7" y="125.8">RST'</text>
<text x="39.7" y="128.3">GND</text>
<text x="82.2" y="128.3">BL'</text>
<text x="82.2" y="130.8">RST'</text>
<text x="82.2" y="133.3">DC'</text>
<text x="82.2" y="135.8">CS'</text>
<text x="67.3" y="143.4">GND</text>
<text x="82.2" y="138.3">CLK'</text>
<text x="82.2" y="140.8">DIN'</text>
<text x="70.4" y="147.1">3V3</text>
<text x="19.7" y="153.3">LEDK R2</text>
<text x="124.8" y="156">GND</text>
<text x="237.3" y="158.7">GND</text>
<text x="259.8" y="158.7">GND</text>
<text x="19.7" y="163.3">BL'</text>
<text x="51.1" y="183.4">GND</text>
</g>
<g font-size="2.3" fill="#800">
<text x="239.2" y="121.7" transform="rotate(-90 239.2 121.7)">1</text>
<text x="261.8" y="121.7" transform="rotate(-90 261.8 121.7)">1</text>
<text x="239.2" y="131.8" transform="rotate(-90 239.2 131.8)">2</text>
<text x="261.8" y="131.8" transform="rotate(-90 261.8 131.8)">2</text>
</g>
<g font-size="2" fill="#000080">
<text x="232.2" y="125.9">BT1</text>
<text x="254.7" y="125.9">BT2</text>
<text x="244.3" y="133.8" transform="rotate(-90 244.3 133.8)">TS-KG01T-ACT50F</text>
<text x="266.8" y="133.8" transform="rotate(-90 266.8 133.8)">TS-KG01T-ACT50F</text>
</g>
</svg>
